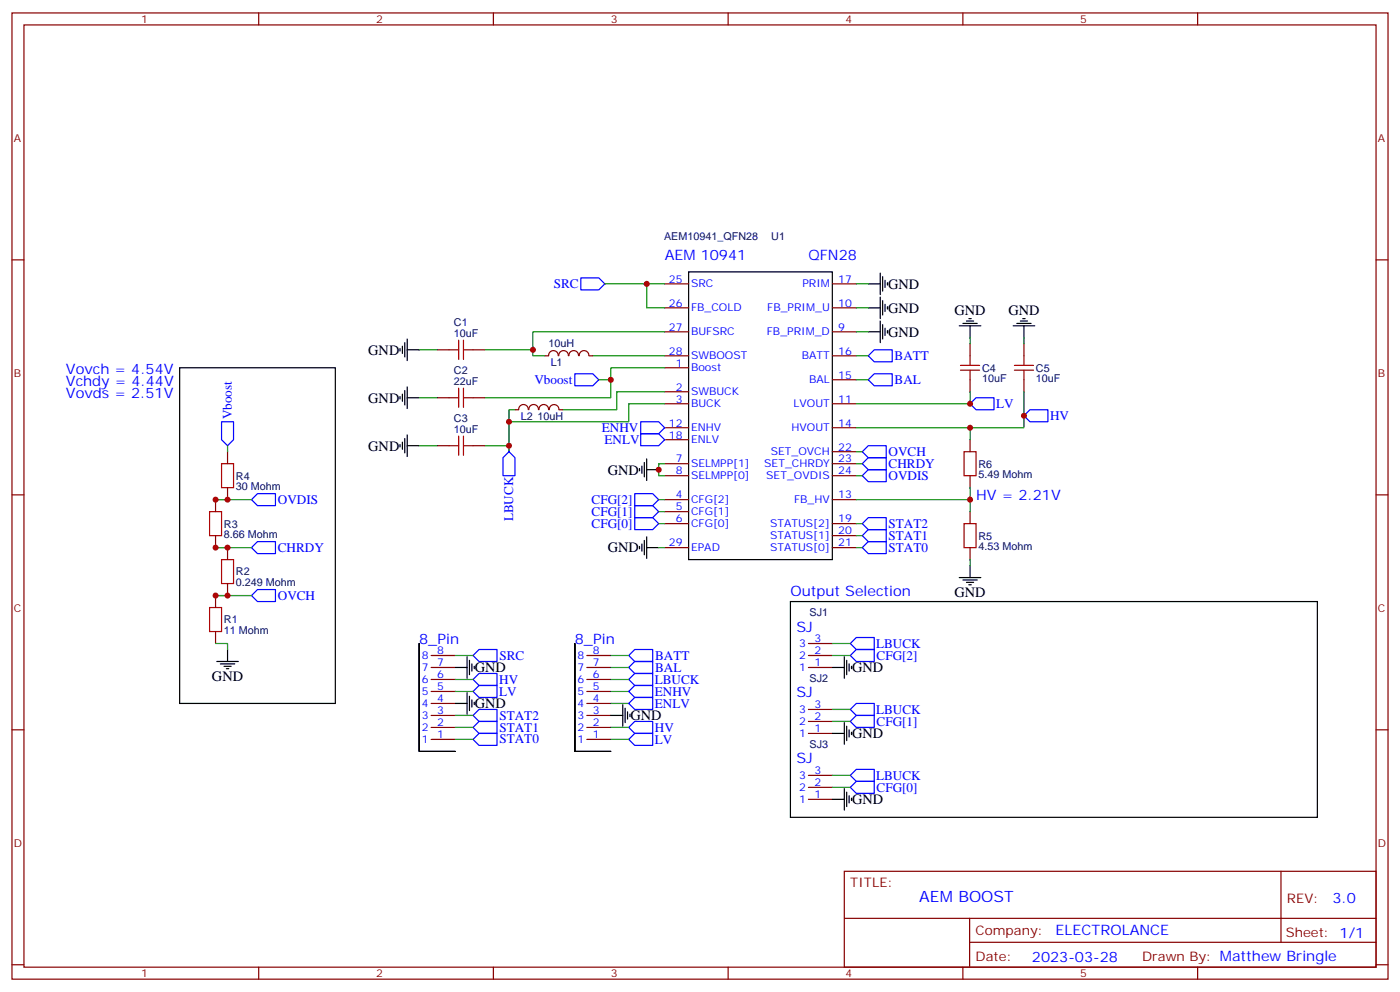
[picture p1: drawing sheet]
<svg xmlns="http://www.w3.org/2000/svg" width="412mm" height="292mm" viewBox="0 0 412 292" stroke-linecap="round" stroke-linejoin="round" font-family="sans-serif">
<g fill="none" stroke="#870000" stroke-width=".35">
<path d="M3.5 3.8h405.4v284.3h-405.4zM7.1 7.3h398.2v277.3h-398.2zM76.2 3.8v3.5M145.3 3.8v3.5M214.5 3.8v3.5M283.6 3.8v3.5M352.8 3.8v3.5M3.5 76.5h3.6M405.3 76.5h3.6M195.8 97.6h7M195.8 90.6h7M195.8 83.5h7"/>
<path d="M245.2 97.6h7M245.2 90.6h7M245.2 83.5h7M128.8 102.9h3.5M128.8 117.1h3.5M139.3 102.9h3.6M139.3 117.1h3.6M160.5 104.7h1.1M161.6 104.7a1.41 1.41 0 0 1 1.4-1.5 1.41 1.41 0 0 1 1.4 1.5M164.6 104.7a1.41 1.41 0 0 1 1.4-1.5 1.41 1.41 0 0 1 1.4 1.5M167.6 104.7a1.41 1.41 0 0 1 1.4-1.5 1.41 1.41 0 0 1 1.4 1.5M170.6 104.7a1.41 1.41 0 0 1 1.4-1.5 1.41 1.41 0 0 1 1.5 1.5"/>
<path d="M173.6 104.7h1M195.8 108.2h7M195.8 115.3h7M195.8 118.8h7M195.8 104.7h7M245.2 118.8h7M245.2 111.8h7M245.2 104.7h7M285.8 101.2v3.5M285.8 111.8v3.5M301.6 101.2v3.5M301.6 111.8v3.5"/>
<path d="M67 132.9v3.6M128.8 131.2h3.5M139.3 131.2h3.6M151.7 120.6h1.1M152.8 120.6a1.41 1.41 0 0 1 1.4-1.6 1.41 1.41 0 0 1 1.4 1.6M155.8 120.6a1.41 1.41 0 0 1 1.4-1.6 1.41 1.41 0 0 1 1.4 1.6M158.8 120.6a1.41 1.41 0 0 1 1.4-1.6 1.41 1.41 0 0 1 1.4 1.6M161.8 120.6a1.41 1.41 0 0 1 1.4-1.5 1.41 1.41 0 0 1 1.4 1.5M164.7 120.6h1.1M195.8 136.5h7M195.8 140h7M195.8 125.9h7"/>
<path d="M195.8 129.4h7M245.2 136.5h7M245.2 140h7M245.2 125.9h7M245.2 132.9h7M285.8 129.4v3.5M285.8 140v3.5M3.5 145.6h3.6M63.5 147v3.6M63.5 157.6v3.5M67 143.5v3.5M195.8 147h7"/>
<path d="M195.8 150.6h7M195.8 154.1h7M245.2 147h7M245.2 154.1h7M245.2 157.6h7M285.8 150.6v3.5M405.3 145.6h3.6M63.5 175.3v3.5M67 161.1v3.6M67 171.7v3.6M195.8 161.1h7M245.2 161.1h7"/>
<path d="M285.8 161.1v3.6M63.5 185.8v3.6M127 200h7.1M127 196.4h7.1M127 192.9h7.1M172.9 200h7M172.9 196.4h7M172.9 192.9h7M238.1 196.4h7.1M238.1 192.9h7.1M238.1 189.4h7.1M3.5 214.8h3.6"/>
<path d="M127 217.6h7.1M127 214.1h7.1M127 210.5h7.1M127 207h7.1M127 203.5h7.1M172.9 217.6h7M172.9 214.1h7M172.9 210.5h7M172.9 207h7M172.9 203.5h7M238.1 215.8h7.1M238.1 212.3h7.1"/>
<path d="M238.1 208.8h7.1M405.3 214.8h3.6M238.1 235.2h7.1M238.1 231.7h7.1M238.1 228.2h7.1M248.7 256.4h156.6v28.2h-156.6zM377.3 256.4v20.9M248.7 270.2h156.5M285.6 277.3h119.6M285.6 270.2v14.2M3.5 283.9h3.6M76.2 284.6v3.5"/>
<path d="M145.3 284.6v3.5M214.5 284.6v3.5M283.6 284.6v3.5M352.8 284.6v3.5M405.3 283.9h3.6"/>
</g>
<g fill="none" stroke="#000" stroke-width=".35">
<path d="M119.9 99.8v6.3M202.8 80h42.4v84.7h-42.4zM255.8 83.5h3.5M255.8 90.6h3.5M255.8 97.6h3.5M259.3 80.4v6.3M259.3 87.4v6.4M259.3 94.5v6.3M260 81.4v4.3M260 88.5v4.2M260 95.5v4.3M260.7 82.5v2.1"/>
<path d="M260.7 89.5v2.2M260.7 96.6v2.1M261.4 83.2v.7M261.4 90.2v.7M261.4 97.3v.7M282.6 95.9h6.3M283.6 95.2h4.3M284.7 94.5h2.1M285.4 93.8h.7M285.8 95.9v3.5M298.4 95.9h6.4M299.5 95.2h4.2"/>
<path d="M300.6 94.5h2.1M301.3 93.8h.7M301.6 95.9v3.5M52.9 108.2h45.9v98.8h-45.9zM117.8 102.6v.7M117.8 116.7v.7M118.5 101.9v2.1M118.5 116v2.1M119.2 100.8v4.3M119.2 114.9v4.3M119.9 102.9h3.6M119.9 113.9v6.3"/>
<path d="M119.9 117.1h3.6M117.8 130.8v.7M118.5 130.1v2.1M119.2 129v4.3M119.9 128v6.3M119.9 131.2h3.6M188.4 137.9v.7M189.1 137.2v2.1M189.8 136.1v4.2M190.5 138.2h3.5M190.5 135v6.4M189.8 159v4.3"/>
<path d="M190.5 158v6.3M188.4 160.8v.7M189.1 160.1v2.1M190.5 161.1h3.5M232.8 177h155.3v63.5h-155.3zM282.6 170h6.3M283.6 170.7h4.3M284.7 171.4h2.1M285.4 172.1h.7M285.8 166.4v3.6M63.9 194.7h6.3M64.9 195.4h4.2"/>
<path d="M66 196.1h2.1M66.7 196.8h.7M67 191.1v3.6M123.5 189.4v31.7h10.6h-10.6zM134.1 196.4h3.5M137.6 193.3v6.3M138.3 194.3v4.2M139 195.4v2.1M139.7 196.1v.7M169.3 189.4v31.7h10.6h-10.6zM245.2 196.4h3.5M248.7 193.3v6.3"/>
<path d="M249.4 194.3v4.2M250.1 195.4v2.1M250.8 196.1v.7M134.1 207h3.5M137.6 203.8v6.4M138.3 204.9v4.2M139 206v2.1M139.7 206.7v.7M179.9 210.5h3.5M183.4 207.4v6.3M184.1 208.4v4.3M184.9 209.5v2.1"/>
<path d="M185.6 210.2v.7M245.2 215.8h3.5M248.7 212.7v6.3M249.4 213.7v4.2M250.1 214.8v2.1M250.8 215.5v.7M245.2 235.2h3.5M248.7 232.1v6.3M249.4 233.1v4.2M250.1 234.2v2.1M250.8 234.9v.7"/>
</g>
<g fill="none" stroke="#00f" stroke-width=".35">
<path d="M171.1 81.8h5.3l1.8 1.7-1.8 1.8h-5.3zM169.3 110h5.3l1.8 1.8-1.8 1.7h-5.3zM255.8 104.7l1.7-1.8h5.3v3.6h-5.3zM255.8 111.8l1.7-1.8h5.3v3.5h-5.3zM287.5 117.1h5.3v3.5h-5.3l-1.7-1.8zM65.3 124.1h3.5v5.3l-1.8 1.8-1.7-1.8zM149.9 132.9l1.8 1.8v5.3h-3.5v-5.3zM188.7 124.1h5.3l1.8 1.8-1.8 1.7h-5.3zM188.7 127.6h5.3l1.8 1.8-1.8 1.8h-5.3zM254 132.9l1.8-1.7h5.3v3.5h-5.3zM254 136.5l1.8-1.8h5.3v3.5h-5.3zM254 140l1.8-1.8h5.3v3.5h-5.3z"/>
<path d="M301.6 122.3l1.8-1.7h5.3v3.5h-5.3zM74.1 147l1.7-1.7h5.3v3.5h-5.3zM187 145.3h5.3l1.7 1.7-1.7 1.8h-5.3zM187 148.8h5.3l1.7 1.8-1.7 1.7h-5.3zM187 152.3h5.3l1.7 1.8-1.7 1.8h-5.3zM254 154.1l1.8-1.8h5.3v3.6h-5.3zM254 157.6l1.8-1.7h5.3v3.5h-5.3zM74.1 161.1l1.7-1.7h5.3v3.5h-5.3zM74.1 175.3l1.7-1.8h5.3v3.5h-5.3zM254 161.1l1.8-1.7h5.3v3.5h-5.3zM139.3 192.9l1.8-1.8h5.3v3.6h-5.3zM141.1 198.2h5.3v3.5h-5.3l-1.8-1.7z"/>
<path d="M185.2 192.9l1.8-1.8h5.3v3.6h-5.3zM185.2 196.4l1.8-1.7h5.3v3.5h-5.3zM185.2 200l1.8-1.8h5.3v3.5h-5.3zM250.5 189.4l1.7-1.8h5.3v3.5h-5.3zM250.5 192.9l1.7-1.8h5.3v3.6h-5.3zM139.3 203.5l1.8-1.8h5.3v3.5h-5.3zM139.3 217.6l1.8-1.8h5.3v3.6h-5.3zM139.3 210.5l1.8-1.7h5.3v3.5h-5.3zM141.1 212.3h5.3v3.5h-5.3l-1.8-1.7zM185.2 214.1l1.8-1.8h5.3v3.5h-5.3zM185.2 203.5l1.8-1.8h5.3v3.5h-5.3zM185.2 207l1.8-1.8h5.3v3.6h-5.3z"/>
<path d="M187 215.8h5.3v3.6h-5.3l-1.8-1.8zM250.5 208.8l1.7-1.8h5.3v3.5h-5.3zM250.5 212.3l1.7-1.8h5.3v3.6h-5.3zM250.5 228.2l1.7-1.8h5.3v3.5h-5.3zM250.5 231.7l1.7-1.8h5.3v3.6h-5.3z"/>
</g>
<g fill="none" stroke="#008700" stroke-width=".35">
<path d="M178.2 83.5h17.6M190.5 83.5v7.1h5.3M195.8 97.6h-38.8v7.1h3.5M252.2 83.5h3.6M252.2 90.6h3.6M252.2 97.6h3.6M285.8 99.4v1.8M301.6 99.4v1.8M123.5 102.9h5.3M123.5 117.1h5.3M142.9 102.9h14.1M174.6 104.7h21.2"/>
<path d="M176.4 111.8h3.5M195.8 108.2h-15.9v8.9h-37M195.8 115.3h-14.1v5.3h-15.9M195.8 118.8h-10.6v5.3h-35.3M252.2 104.7h3.6M252.2 111.8h3.6M285.8 115.3v3.5h-33.6M301.6 115.3v10.6h-49.4M67 131.2v1.7M123.5 131.2h5.3M142.9 131.2h7v1.7M151.7 120.6h-1.8v10.6"/>
<path d="M195.8 136.5h-1.8v3.5h1.8M252.2 140h1.8M252.2 136.5h1.8M252.2 132.9h1.8M285.8 125.9v3.5M63.5 147h10.6M194 154.1h1.8M194 150.6h1.8M194 147h1.8M252.2 154.1h1.8M252.2 157.6h1.8M285.8 143.5v3.5h-33.6"/>
<path d="M285.8 147v3.6M63.5 161.1h10.6M63.5 175.3h10.6M194 161.1h1.8M252.2 161.1h1.8M285.8 164.7v1.7M63.5 189.4h3.5v1.7M134.1 192.9h5.2M134.1 200h5.2M179.9 192.9h5.3M179.9 196.4h5.3M179.9 200h5.3"/>
<path d="M245.2 192.9h5.3M245.2 189.4h5.3M134.1 214.1h5.2M134.1 217.6h5.2M134.1 210.5h5.2M134.1 203.5h5.2M179.9 214.1h5.3M179.9 217.6h5.3M179.9 203.5h5.3M179.9 207h5.3M245.2 208.8h5.3M245.2 212.3h5.3"/>
<path d="M245.2 228.2h5.3M245.2 231.7h5.3"/>
</g>
<g fill="none" stroke="#a10000" stroke-width=".35">
<path d="M132.3 102.9h2.8M132.3 117.1h2.8M135.1 100.1v5.7M135.1 114.2v5.7M136.5 102.9h2.8M136.5 100.1v5.7M136.5 114.2v5.7M136.5 117.1h2.8M282.9 107.5h5.7M282.9 108.9h5.7M285.8 104.7v2.8M285.8 108.9v2.9"/>
<path d="M298.8 107.5h5.6M298.8 108.9h5.6M301.6 104.7v2.8M301.6 108.9v2.9M65.3 136.5h3.5v7h-3.5zM132.3 131.2h2.8M135.1 128.3v5.7M136.5 128.3v5.7M136.5 131.2h2.8M284 132.9h3.5v7.1h-3.5zM61.7 150.6h3.6v7h-3.6zM284 154.1h3.5v7h-3.5z"/>
<path d="M61.7 178.8h3.6v7h-3.6zM65.3 164.7h3.5v7h-3.5z"/>
</g>
<g fill="#c00">
<circle cx="190.5" cy="83.5" r=".88"/>
<circle cx="157" cy="102.9" r=".88"/>
<circle cx="194" cy="138.2" r=".88"/>
<circle cx="301.6" cy="122.3" r=".88"/>
<circle cx="285.8" cy="118.8" r=".88"/>
<circle cx="149.9" cy="131.2" r=".88"/>
<circle cx="149.9" cy="124.1" r=".88"/>
<circle cx="179.9" cy="111.8" r=".88"/>
<circle cx="67" cy="147" r=".88"/>
<circle cx="67" cy="161.1" r=".88"/>
<circle cx="67" cy="175.3" r=".88"/>
<circle cx="63.5" cy="175.3" r=".88"/>
<circle cx="63.5" cy="147" r=".88"/>
<circle cx="63.5" cy="161.1" r=".88"/>
<circle cx="285.8" cy="125.9" r=".88"/>
<circle cx="285.8" cy="147" r=".88"/>
</g>
<text font-size="4.6" fill="#00f" x="270.8" y="265.4">AEM BOOST</text>
<g font-size="4.2" fill="#00f">
<text x="195.8" y="76.5">AEM 10941</text>
<text x="238.1" y="76.5">QFN28</text>
<text x="19.4" y="110">Vovch = 4.54V</text>
<text x="19.4" y="113.5">Vchdy = 4.44V</text>
<text x="19.4" y="117.1">Vovds = 2.51V</text>
<text x="287.5" y="147">HV = 2.21V</text>
<text x="232.8" y="175.3">Output Selection</text>
<text x="234.6" y="185.8">SJ</text>
<text x="123.5" y="189.4">8_Pin</text>
<text x="169.3" y="189.4">8_Pin</text>
<text x="234.6" y="205.2">SJ</text>
<text x="234.6" y="224.6">SJ</text>
<text x="392.5" y="265.7">3.0</text>
<text x="310.9" y="275.2">ELECTROLANCE</text>
<text x="304" y="283">2023-03-28</text>
</g>
<g font-size="4.2">
<text x="261.6" y="84.9">GND</text>
<text x="261.6" y="92">GND</text>
<text x="281.2" y="92.7">GND</text>
<text x="297" y="92.7">GND</text>
<text x="261.6" y="99.1">GND</text>
<text x="108.5" y="104.4">GND</text>
<text x="108.5" y="118.5">GND</text>
<text x="108.5" y="132.6">GND</text>
<text x="179" y="139.7">GND</text>
<text x="179" y="162.6">GND</text>
<text x="281.2" y="175.6">GND</text>
<text x="139.9" y="197.9">GND</text>
<text x="251" y="197.9">GND</text>
<text x="62.4" y="200.3">GND</text>
<text x="139.9" y="208.4">GND</text>
<text x="185.7" y="212">GND</text>
<text x="251" y="217.3">GND</text>
<text x="251" y="236.7">GND</text>
</g>
<g font-size="3.9" fill="#00f">
<text x="163.1" y="84.8">SRC</text>
<text x="263.5" y="105.9">BATT</text>
<text x="157.4" y="113">Vboost</text>
<text x="263.5" y="113">BAL</text>
<text x="68.3" y="123.4" transform="rotate(-90 68.3 123.4)">Vboost</text>
<text x="293.4" y="120.1">LV</text>
<text x="309.3" y="123.6">HV</text>
<text x="177.3" y="127.1">ENHV</text>
<text x="178.1" y="130.6">ENLV</text>
<text x="261.8" y="134.2">OVCH</text>
<text x="261.8" y="137.7">CHRDY</text>
<text x="261.8" y="141.2">OVDIS</text>
<text x="81.8" y="148.3">OVDIS</text>
<text x="174.3" y="148.3">CFG[2]</text>
<text x="151.2" y="153.4" transform="rotate(-90 151.2 153.4)">LBUCK</text>
<text x="174.3" y="151.8">CFG[1]</text>
<text x="174.3" y="155.3">CFG[0]</text>
<text x="261.8" y="155.4">STAT2</text>
<text x="261.8" y="158.9">STAT1</text>
<text x="81.8" y="162.4">CHRDY</text>
<text x="261.8" y="162.5">STAT0</text>
<text x="81.8" y="176.5">OVCH</text>
<text x="258.1" y="190.6">LBUCK</text>
<text x="147.1" y="194.2">SRC</text>
<text x="193" y="194.2">BATT</text>
<text x="193" y="197.7">BAL</text>
<text x="258.2" y="194.2">CFG[2]</text>
<text x="147" y="201.2">HV</text>
<text x="192.9" y="201.2">LBUCK</text>
<text x="147" y="204.7">LV</text>
<text x="192.9" y="208.3">ENLV</text>
<text x="192.9" y="204.7">ENHV</text>
<text x="147.1" y="215.3">STAT1</text>
<text x="147.1" y="211.7">STAT2</text>
<text x="192.9" y="215.3">HV</text>
<text x="258.1" y="210">LBUCK</text>
<text x="258.2" y="213.6">CFG[1]</text>
<text x="147.1" y="218.8">STAT0</text>
<text x="192.9" y="218.9">LV</text>
<text x="258.1" y="229.4">LBUCK</text>
<text x="258.2" y="233">CFG[0]</text>
</g>
<g font-size="3.9" fill="#800">
<text x="250.5" y="261">TITLE:</text>
<text x="379.1" y="265.7">REV:</text>
<text x="287.4" y="275.2">Company:</text>
<text x="378.7" y="275.8">Sheet: 1/1</text>
<text x="287.4" y="282.9">Date:</text>
<text x="336.4" y="282.9">Drawn By: Matthew Bringle</text>
</g>
<g font-size="3.2" fill="#800">
<text x="41.6" y="6.8">1</text>
<text x="110.8" y="6.8">2</text>
<text x="179.9" y="6.8">3</text>
<text x="249.1" y="6.8">4</text>
<text x="318.2" y="6.8">5</text>
<text x="4.1" y="41.9">A</text>
<text x="405.9" y="41.9">A</text>
<text x="4.1" y="111.1">B</text>
<text x="405.9" y="111.1">B</text>
<text x="4.1" y="180.2">C</text>
<text x="405.9" y="180.2">C</text>
<text x="4.1" y="249.3">D</text>
<text x="405.9" y="249.3">D</text>
<text x="41.6" y="287.6">1</text>
<text x="110.8" y="287.6">2</text>
<text x="179.9" y="287.6">3</text>
<text x="249.1" y="287.6">4</text>
<text x="318.2" y="287.6">5</text>
</g>
<g font-size="3.2" fill="#000080">
<text x="195.6" y="70.5">AEM10941_QFN28</text>
<text x="227.2" y="70.6">U1</text>
<text x="133.7" y="95.8">C1</text>
<text x="133.7" y="99.1">10uF</text>
<text x="161.6" y="102.2">10uH</text>
<text x="162.2" y="107.6">L1</text>
<text x="133.7" y="113.2">22uF</text>
<text x="133.7" y="110">C2</text>
<text x="289.3" y="112.6">10uF</text>
<text x="289.3" y="109.4">C4</text>
<text x="305.2" y="112.6">10uF</text>
<text x="305.2" y="109.4">C5</text>
<text x="133.7" y="124.1">C3</text>
<text x="153.4" y="123.5">L2</text>
<text x="158.3" y="123.5">10uH</text>
<text x="133.7" y="127.3">10uF</text>
<text x="288.2" y="137.6">R6</text>
<text x="69.5" y="141.1">R4</text>
<text x="288.2" y="140.8">5.49 Mohm</text>
<text x="69.5" y="144.3">30 Mohm</text>
<text x="66" y="155.2">R3</text>
<text x="66" y="158.4">8.66 Mohm</text>
<text x="288.2" y="161.9">4.53 Mohm</text>
<text x="288.2" y="158.8">R5</text>
<text x="69.5" y="172.5">0.249 Mohm</text>
<text x="69.5" y="169.4">R2</text>
<text x="66" y="183.5">R1</text>
<text x="238.5" y="181.4">SJ1</text>
<text x="66" y="186.6">11 Mohm</text>
<text x="238.5" y="200.8">SJ2</text>
<text x="238.5" y="220.2">SJ3</text>
</g>
<g font-size="3.2" fill="#00f">
<text x="197.1" y="83.2">25</text>
<text x="246.9" y="83.2">17</text>
<text x="203.6" y="84.6">SRC</text>
<text x="236.3" y="84.6">PRIM</text>
<text x="197.1" y="90.2">26</text>
<text x="203.6" y="91.7">FB_COLD</text>
<text x="226" y="91.7">FB_PRIM_U</text>
<text x="246.9" y="90.2">10</text>
<text x="197.1" y="97.3">27</text>
<text x="203.6" y="98.7">BUFSRC</text>
<text x="225.9" y="98.7">FB_PRIM_D</text>
<text x="246.9" y="97.3">9</text>
<text x="197.1" y="104.4">28</text>
<text x="199.1" y="107.9">1</text>
<text x="203.6" y="105.8">SWBOOST</text>
<text x="236.2" y="105.8">BATT</text>
<text x="246.9" y="104.4">16</text>
<text x="203.6" y="109.3">Boost</text>
<text x="238.4" y="112.8">BAL</text>
<text x="246.9" y="111.4">15</text>
<text x="199.1" y="114.9">2</text>
<text x="199.1" y="118.5">3</text>
<text x="203.6" y="116.3">SWBUCK</text>
<text x="203.6" y="119.9">BUCK</text>
<text x="233.8" y="119.9">LVOUT</text>
<text x="246.9" y="118.5">11</text>
<text x="197.1" y="125.5">12</text>
<text x="246.9" y="125.5">14</text>
<text x="197.1" y="129">18</text>
<text x="203.6" y="126.9">ENHV</text>
<text x="203.6" y="130.5">ENLV</text>
<text x="233.1" y="126.9">HVOUT</text>
<text x="199.1" y="136.1">7</text>
<text x="203.6" y="137.5">SELMPP[1]</text>
<text x="225.1" y="137.5">SET_CHRDY</text>
<text x="227.1" y="134">SET_OVCH</text>
<text x="246.9" y="132.6">22</text>
<text x="246.9" y="136.1">23</text>
<text x="199.1" y="139.6">8</text>
<text x="203.6" y="141">SELMPP[0]</text>
<text x="225.7" y="141">SET_OVDIS</text>
<text x="246.9" y="139.6">24</text>
<text x="199.1" y="146.7">4</text>
<text x="203.6" y="148.1">CFG[2]</text>
<text x="233.9" y="148.1">FB_HV</text>
<text x="246.9" y="146.7">13</text>
<text x="199.1" y="150.2">5</text>
<text x="199.1" y="153.7">6</text>
<text x="203.6" y="151.6">CFG[1]</text>
<text x="203.6" y="155.2">CFG[0]</text>
<text x="226.8" y="155.2">STATUS[2]</text>
<text x="246.9" y="153.7">19</text>
<text x="197.1" y="160.8">29</text>
<text x="226.8" y="158.7">STATUS[1]</text>
<text x="246.9" y="157.3">20</text>
<text x="246.9" y="160.8">21</text>
<text x="203.6" y="162.2">EPAD</text>
<text x="226.8" y="162.2">STATUS[0]</text>
<text x="235.4" y="190.4">3</text>
<text x="239.9" y="189">3</text>
<text x="124.3" y="197.5">7</text>
<text x="124.3" y="194">8</text>
<text x="128.8" y="196.1">7</text>
<text x="128.8" y="192.5">8</text>
<text x="170.1" y="197.5">7</text>
<text x="170.1" y="194">8</text>
<text x="174.6" y="196.1">7</text>
<text x="174.6" y="192.5">8</text>
<text x="235.4" y="197.5">1</text>
<text x="235.4" y="194">2</text>
<text x="239.9" y="196.1">1</text>
<text x="239.9" y="192.5">2</text>
<text x="124.3" y="201">6</text>
<text x="128.8" y="203.1">5</text>
<text x="128.8" y="199.6">6</text>
<text x="170.1" y="201">6</text>
<text x="174.6" y="203.1">5</text>
<text x="174.6" y="199.6">6</text>
<text x="124.3" y="208.1">4</text>
<text x="124.3" y="204.5">5</text>
<text x="128.8" y="206.7">4</text>
<text x="170.1" y="208.1">4</text>
<text x="170.1" y="204.5">5</text>
<text x="174.6" y="206.7">4</text>
<text x="235.4" y="209.8">3</text>
<text x="239.9" y="208.4">3</text>
<text x="124.3" y="215.1">2</text>
<text x="124.3" y="211.6">3</text>
<text x="128.8" y="213.7">2</text>
<text x="128.8" y="210.2">3</text>
<text x="170.1" y="215.1">2</text>
<text x="170.1" y="211.6">3</text>
<text x="174.6" y="213.7">2</text>
<text x="174.6" y="210.2">3</text>
<text x="235.4" y="213.4">2</text>
<text x="239.9" y="215.5">1</text>
<text x="239.9" y="211.9">2</text>
<text x="124.3" y="218.7">1</text>
<text x="128.8" y="217.2">1</text>
<text x="170.1" y="218.7">1</text>
<text x="174.6" y="217.2">1</text>
<text x="235.4" y="216.9">1</text>
<text x="239.9" y="227.8">3</text>
<text x="235.4" y="232.8">2</text>
<text x="235.4" y="229.2">3</text>
<text x="239.9" y="231.4">2</text>
<text x="235.4" y="236.3">1</text>
<text x="239.9" y="234.9">1</text>
</g>
</svg>
